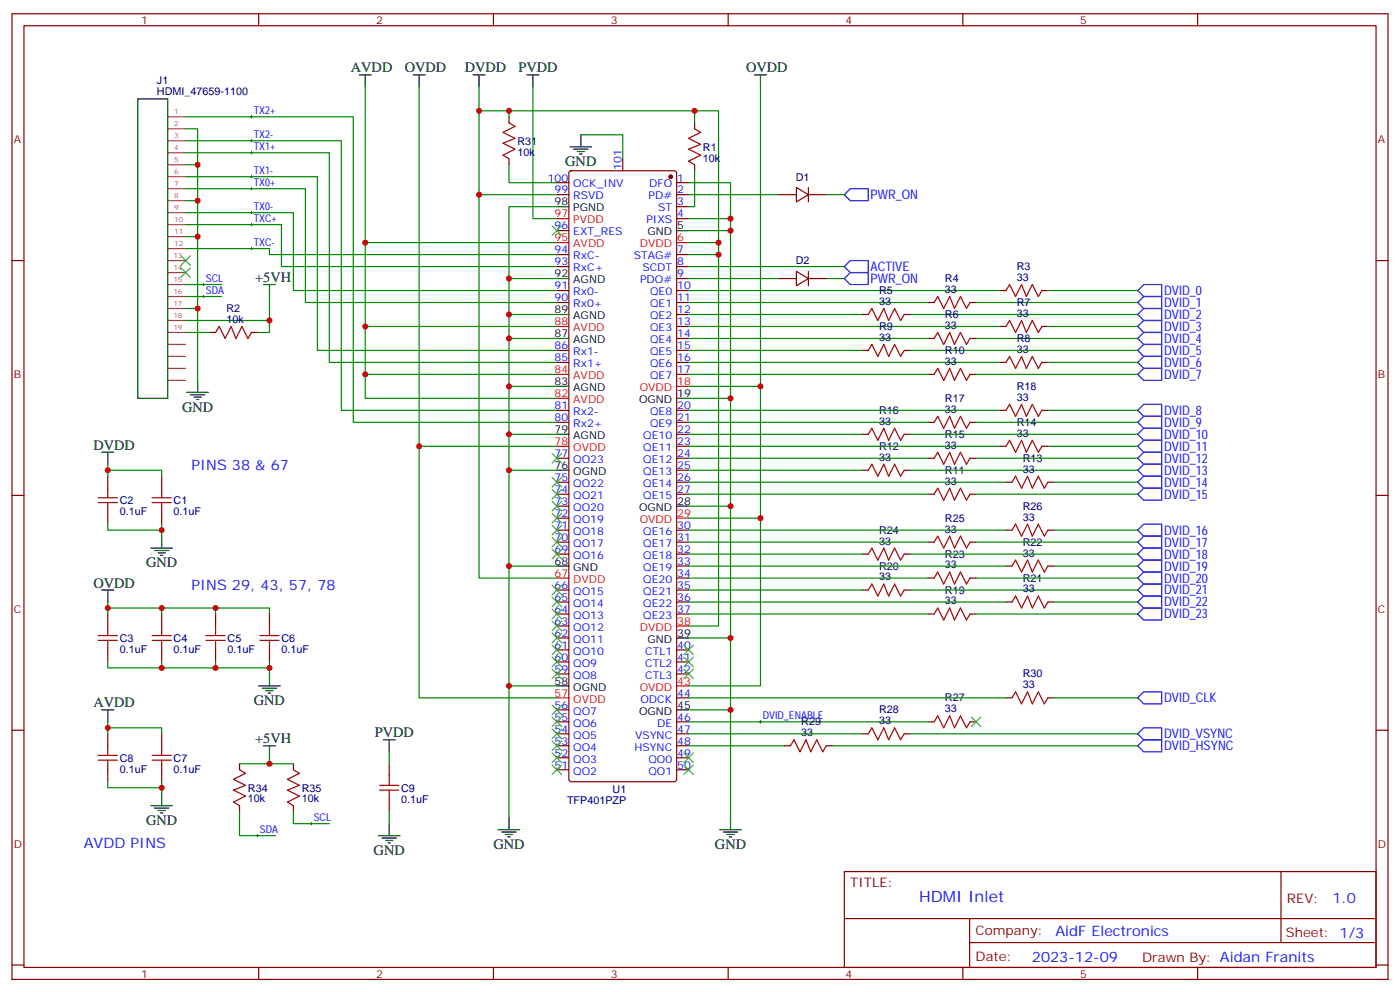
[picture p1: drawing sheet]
<svg xmlns="http://www.w3.org/2000/svg" width="412mm" height="292mm" viewBox="0 0 412 292" stroke-linecap="round" stroke-linejoin="round" font-family="sans-serif">
<g fill="none" stroke="#870000" stroke-width=".35">
<path d="M3.5 4.1h405.4v284.3h-405.4zM7.1 7.6h398.2v277.3h-398.2zM76.2 4.1v3.5M145.3 4.1v3.5M214.5 4.1v3.5M283.6 4.1v3.5M352.8 4.1v3.5M149.9 34.4v1.8M204.6 36.2v1.7M149.9 46.7v1.8M164 53.8h3.6M164 57.3h3.6"/>
<path d="M167.8 50.5l.5-.2h30.3l.5 .2 .2 .5v178.5l-.2 .5-.5 .2h-30.3l-.5-.2-.2-.5v-178.5zM183.4 46.7v3.6M199.3 53.8h3.5M199.3 57.3h3.5M204.6 48.5v1.8M229.3 57.3h5.3M234.6 55.2l3.5 2.1-3.5 2.1zM238.1 57.3h5.3M238.1 55.2v4.2M3.5 76.7h3.6M164 75h3.6M164 78.5h3.6"/>
<path d="M164 67.9h3.6M199.3 60.9h3.5M199.3 64.4h3.5M199.3 75h3.5M199.3 78.5h3.5M234.6 79.9l3.5 2.1-3.5 2.1zM238.1 79.9v4.2M405.3 76.7h3.6M61.7 97.9h1.8M74.1 97.9h1.7M164 85.5h3.6M164 89.1h3.6"/>
<path d="M199.3 82h3.5M199.3 85.5h3.5M199.3 89.1h3.5M199.3 92.6h3.5M199.3 96.1h3.5M199.3 99.7h3.5M229.3 82h5.3M238.1 82h5.3M254 92.6h1.8M266.3 92.6h1.8M273.4 89.1h1.8M273.4 99.7h1.8"/>
<path d="M285.8 89.1h1.7M285.8 99.7h1.7M294.6 85.5h1.7M294.6 96.1h1.7M306.9 85.5h1.8M306.9 96.1h1.8M164 103.2h3.6M164 106.7h3.6M199.3 103.2h3.5M199.3 106.7h3.5M199.3 110.2h3.5M254 103.2h1.8"/>
<path d="M266.3 103.2h1.8M273.4 110.2h1.8M285.8 110.2h1.7M294.6 106.7h1.7M306.9 106.7h1.8M164 120.8h3.6M164 124.4h3.6M164 134.9h3.6M199.3 120.8h3.5M199.3 124.4h3.5M199.3 127.9h3.5M199.3 131.4h3.5"/>
<path d="M199.3 134.9h3.5M199.3 138.5h3.5M254 127.9h1.8M254 138.5h1.8M266.3 127.9h1.8M266.3 138.5h1.8M273.4 124.4h1.8M273.4 134.9h1.8M285.8 124.4h1.7M285.8 134.9h1.7M294.6 120.8h1.7M294.6 131.4h1.7"/>
<path d="M306.9 120.8h1.8M306.9 131.4h1.8M3.5 145.9h3.6M31.7 140.2v3.6M31.7 150.8v3.5M47.6 140.2v3.6M47.6 150.8v3.5M164 142h3.6M164 145.5h3.6M164 156.1h3.6M164 159.6h3.6M164 152.6h3.6"/>
<path d="M164 149h3.6M199.3 142h3.5M199.3 145.5h3.5M199.3 156.1h3.5M199.3 159.6h3.5M273.4 145.5h1.8M273.4 159.6h1.8M285.8 145.5h1.7M285.8 159.6h1.7M296.3 142h1.8M296.3 156.1h1.8M308.7 142h1.7"/>
<path d="M308.7 156.1h1.7M405.3 145.9h3.6M164 163.2h3.6M164 173.7h3.6M164 177.3h3.6M199.3 163.2h3.5M199.3 166.7h3.5M199.3 170.2h3.5M199.3 173.7h3.5M199.3 177.3h3.5M254 163.2h1.8M254 173.7h1.8"/>
<path d="M266.3 163.2h1.8M266.3 173.7h1.8M273.4 170.2h1.8M285.8 170.2h1.7M296.3 166.7h1.8M296.3 177.3h1.8M308.7 166.7h1.7M308.7 177.3h1.7M31.7 180.8v3.5M31.7 191.4v3.5M47.6 180.8v3.5M47.6 191.4v3.5"/>
<path d="M63.5 180.8v3.5M63.5 191.4v3.5M79.4 180.8v3.5M79.4 191.4v3.5M164 180.8h3.6M164 191.4h3.6M164 194.9h3.6M164 198.4h3.6M164 187.9h3.6M164 184.3h3.6M199.3 180.8h3.5M199.3 191.4h3.5"/>
<path d="M199.3 194.9h3.5M199.3 198.4h3.5M273.4 180.8h1.8M285.8 180.8h1.7M3.5 215h3.6M31.7 216.1v3.5M47.6 216.1v3.5M164 212.5h3.6M164 216.1h3.6M164 219.6h3.6M164 209h3.6M199.3 205.5h3.5"/>
<path d="M199.3 212.5h3.5M199.3 216.1h3.5M199.3 219.6h3.5M231.1 219.6h1.7M243.4 219.6h1.8M254 216.1h1.8M266.3 216.1h1.8M273.4 212.5h1.8M285.8 212.5h1.7M296.3 205.5h1.8M308.7 205.5h1.7M405.3 215h3.6"/>
<path d="M31.7 226.7v3.5M47.6 226.7v3.5M70.6 224.9v1.8M70.6 237.2v1.8M86.4 224.9v1.8M86.4 237.2v1.8M114.7 224.9v3.5M114.7 235.5v3.5M164 223.1h3.6M164 226.7h3.6M199.3 223.1h3.5M199.3 226.7h3.5"/>
<path d="M248.7 256.6h156.6v28.3h-156.6zM377.3 256.7v20.8M248.7 270.5h156.5M285.6 277.5h119.6M285.6 270.5v14.1M3.5 284.2h3.6M76.2 284.9v3.5M145.3 284.9v3.5M214.5 284.9v3.5M283.6 284.9v3.5M352.8 284.9v3.5M405.3 284.2h3.6"/>
</g>
<circle cx="197.6" cy="52" r=".53" fill="#870000" stroke="#870000" stroke-width=".35"/>
<g fill="none" stroke="#000" stroke-width=".35">
<path d="M40.6 29.1h8.8v88.2h-8.8zM105.8 22h3.6M107.6 22v3.6M121.7 22h3.5M123.5 22v3.6M139.3 22h3.6M141.1 22v3.6M155.2 22h3.5M157 22v3.6M171.1 39.7v3.5M222.2 22h3.6M224 22v3.6"/>
<path d="M167.9 43.2h6.4M169 43.9h4.2M170 44.6h2.2M170.7 45.3h.7M164 60.9h3.6M199.3 67.9h3.5M77.6 83.8h3.5M79.4 83.8v3.5M164 99.7h3.6M164 92.6h3.6M164 82h3.6M55 115.5h6.4"/>
<path d="M56.1 116.2h4.2M57.1 116.9h2.2M57.9 117.7h.7M58.2 112v3.5M164 113.8h3.6M199.3 117.3h3.5M30 133.2h3.5M31.7 133.2v3.5M164 138.5h3.6M164 127.9h3.6M47.6 157.9v3.5M199.3 149h3.5"/>
<path d="M30 173.7h3.5M31.7 173.7v3.6M44.4 161.4h6.4M45.5 162.1h4.2M46.6 162.8h2.1M47.3 163.5h.7M164 166.7h3.6M79.4 198.4v3.6M199.3 187.9h3.5M30 209h3.5M31.7 209v3.5M76.2 202h6.3"/>
<path d="M77.3 202.7h4.2M77.6 219.6h3.5M78.3 203.4h2.1M79 204.1h.7M79.4 219.6v3.5M112.9 217.8h3.5M114.7 217.8v3.6M164 202h3.6M199.3 209h3.5M44.4 237.2h6.4M45.5 237.9h4.2M46.6 238.7h2.1"/>
<path d="M47.3 239.4h.7M47.6 233.7v3.5M111.5 246.1h6.3M112.5 246.8h4.3M113.6 247.5h2.1M114.3 248.2h.7M114.7 242.5v3.6M146.8 244.3h6.3M147.8 245h4.2M148.9 245.7h2.1M149.6 246.4h.7M149.9 240.8v3.5"/>
<path d="M212 244.3h6.4M213.1 245h4.2M214.1 245.7h2.2M214.8 246.4h.7M215.2 240.8v3.5"/>
</g>
<g fill="none" stroke="#f00" stroke-width=".35">
<path d="M164 71.4h3.6M164 64.4h3.6M199.3 71.4h3.5M164 96.1h3.6M164 117.3h3.6M164 110.2h3.6M199.3 113.8h3.5M164 131.4h3.6M199.3 152.6h3.5M164 170.2h3.6M199.3 184.3h3.5M164 205.5h3.6"/>
<path d="M199.3 202h3.5"/>
</g>
<g fill="none" stroke="#008700" stroke-width=".35">
<path d="M54.7 34.4h49.4v90h59.9M54.7 37.9h3.5v74.1M107.6 25.6v45.8h56.4M123.5 25.6v179.9h40.5M141.1 25.6v144.6h22.9M141.1 32.6h70.6v38.8h-8.9M149.9 32.6v1.8M157 25.6v38.8h7M171.1 39.7h12.3v7M204.6 32.6v3.6M224 25.6v88.2h-21.2M54.7 41.5h45.8v79.3h63.5"/>
<path d="M54.7 45h42.3v61.7h67M54.7 52h38.8v51.2h70.5M54.7 55.6h35.3v33.5h74M54.7 59.1h3.5M54.7 48.5h3.5M141.1 57.3h22.9M149.9 48.5v5.3h14.1M202.8 53.8h12.4v10.6M202.8 57.3h26.5M204.6 50.3v10.6h-1.8M243.4 57.3h5.3M54.7 62.6h31.7v22.9h77.6"/>
<path d="M54.7 66.1h28.2v12.4h81.1M54.7 73.2h24.7v1.8h84.6M54.7 69.7h3.5M107.6 71.4v24.7h56.4M164 60.9h-14.1v21.1M202.8 67.9h12.4v49.4M202.8 64.4h12.4v3.5M202.8 75h8.9M202.8 78.5h45.9M211.7 71.4v112.9h-8.9M54.7 90.8h3.5M54.7 97.9h7"/>
<path d="M54.7 83.8h10.6M54.7 87.3h10.6M79.4 87.3v7.1h-24.7M79.4 94.4v3.5h-3.6M107.6 96.1v14.1h56.4M164 99.7h-14.1v28.2M164 92.6h-14.1v7.1M164 82h-14.1v10.6M202.8 82h26.5M202.8 85.5h91.8M202.8 89.1h70.6M202.8 92.6h51.2"/>
<path d="M202.8 99.7h70.6M202.8 96.1h91.8M243.4 82h5.3M268.1 92.6h67M287.5 89.1h47.6M287.5 99.7h47.6M308.7 85.5h26.4M308.7 96.1h26.4M107.6 110.2v7.1h56.4M149.9 113.8h14.1M202.8 117.3h12.4v31.7M202.8 106.7h91.8"/>
<path d="M202.8 103.2h51.2M202.8 110.2h70.6M224 113.8v38.8h-21.2M268.1 103.2h67M287.5 110.2h47.6M308.7 106.7h26.4M31.7 138.5h15.9v1.7M31.7 136.7v3.5M123.5 131.4h40.5M149.9 138.5h14.1M164 127.9h-14.1v38.8M202.8 131.4h91.8"/>
<path d="M202.8 138.5h51.2M202.8 134.9h70.6M202.8 127.9h51.2M202.8 124.4h70.6M202.8 120.8h91.8M268.1 138.5h67M268.1 127.9h67M287.5 134.9h47.6M287.5 124.4h47.6M308.7 131.4h26.4M308.7 120.8h26.4M31.7 154.3v1.8h15.9"/>
<path d="M47.6 154.3v3.6M202.8 149h12.4v38.9M202.8 145.5h70.6M202.8 142h93.5M202.8 159.6h70.6M202.8 156.1h93.5M224 152.6v49.4h-21.2M287.5 145.5h47.6M287.5 159.6h47.6M310.4 142h24.7M310.4 156.1h24.7M31.7 179h47.7v1.8"/>
<path d="M31.7 177.3v3.5M47.6 179v1.8M63.5 179v1.8M164 166.7h-14.1v35.3M202.8 173.7h51.2M202.8 177.3h93.5M202.8 166.7h93.5M202.8 170.2h70.6M202.8 163.2h51.2M268.1 173.7h67M268.1 163.2h67M287.5 170.2h47.6"/>
<path d="M310.4 177.3h24.7M310.4 166.7h24.7M31.7 194.9v1.8h47.7M47.6 194.9v1.8M63.5 194.9v1.8M79.4 194.9v3.5M202.8 187.9h12.4v21.1M202.8 180.8h70.6M287.5 180.8h47.6M31.7 214.3h15.9v1.8M31.7 212.5v3.6M164 202h-14.1v38.8"/>
<path d="M202.8 209h12.4v31.8M202.8 212.5h70.6M202.8 216.1h51.2M202.8 219.6h28.3M202.8 205.5h93.5M245.2 219.6h89.9M268.1 216.1h67M310.4 205.5h24.7M31.7 230.2v1.8h15.9M47.6 230.2v3.5M70.6 239v7.1h10.5M79.4 223.1v1.8h-8.8"/>
<path d="M79.4 224.9h7M86.4 239v3.5h10.6M114.7 221.4v3.5M114.7 239v3.5"/>
</g>
<g fill="none" stroke="#00f" stroke-width=".35">
<path d="M248.7 57.3l1.8-1.7h5.3v3.5h-5.3zM248.7 78.5l1.8-1.8h5.3v3.6h-5.3zM248.7 82l1.8-1.7h5.3v3.5h-5.3zM335.1 85.5l1.8-1.7h5.3v3.5h-5.3zM335.1 89.1l1.8-1.8h5.3v3.5h-5.3zM335.1 92.6l1.8-1.8h5.3v3.6h-5.3zM335.1 96.1l1.8-1.7h5.3v3.5h-5.3zM335.1 99.7l1.8-1.8h5.3v3.5h-5.3zM335.1 103.2l1.8-1.8h5.3v3.6h-5.3zM335.1 106.7l1.8-1.7h5.3v3.5h-5.3zM335.1 110.2l1.8-1.7h5.3v3.5h-5.3zM335.1 138.5l1.8-1.8h5.3v3.5h-5.3z"/>
<path d="M335.1 134.9l1.8-1.7h5.3v3.5h-5.3zM335.1 131.4l1.8-1.8h5.3v3.6h-5.3zM335.1 127.9l1.8-1.8h5.3v3.5h-5.3zM335.1 124.4l1.8-1.8h5.3v3.5h-5.3zM335.1 120.8l1.8-1.7h5.3v3.5h-5.3zM335.1 145.5l1.8-1.7h5.3v3.5h-5.3zM335.1 142l1.8-1.8h5.3v3.6h-5.3zM335.1 156.1l1.8-1.8h5.3v3.6h-5.3zM335.1 159.6l1.8-1.7h5.3v3.5h-5.3zM335.1 163.2l1.8-1.8h5.3v3.5h-5.3zM335.1 166.7l1.8-1.8h5.3v3.6h-5.3zM335.1 170.2l1.8-1.7h5.3v3.5h-5.3z"/>
<path d="M335.1 173.7l1.8-1.7h5.3v3.5h-5.3zM335.1 177.3l1.8-1.8h5.3v3.5h-5.3zM335.1 180.8l1.8-1.8h5.3v3.6h-5.3zM335.1 205.5l1.8-1.8h5.3v3.6h-5.3zM335.1 216.1l1.8-1.8h5.3v3.5h-5.3zM335.1 219.6l1.8-1.8h5.3v3.6h-5.3z"/>
</g>
<g fill="none" stroke="#a10000" stroke-width=".35">
<path d="M149.9 36.2l1.8 1-3.5 1.8 3.5 1.7-3.5 1.5 3.5 1.7-3.5 1.8 1.7 1M204.6 37.9l1.8 1.1-3.6 1.7 3.6 1.8-3.6 1.4 3.6 1.8-3.6 1.7 1.8 1.1M63.5 97.9l1.1-1.8 1.7 3.6 1.8-3.6 1.4 3.6 1.8-3.6 1.7 3.6 1.1-1.8M255.8 92.6l1-1.8 1.8 3.6 1.7-3.6 1.5 3.6 1.7-3.6 1.8 3.6 1-1.8M275.2 89.1l1-1.8 1.8 3.5 1.8-3.5 1.4 3.5 1.7-3.5 1.8 3.5 1.1-1.7M275.2 99.7l1-1.8 1.8 3.5 1.8-3.5 1.4 3.5 1.7-3.5 1.8 3.5 1.1-1.7M296.3 85.5l1.1-1.7 1.8 3.5 1.7-3.5 1.4 3.5 1.8-3.5 1.8 3.5 1-1.8M296.3 96.1l1.1-1.7 1.8 3.5 1.7-3.5 1.4 3.5 1.8-3.5 1.8 3.5 1-1.8M255.8 103.2l1-1.8 1.8 3.6 1.7-3.6 1.5 3.6 1.7-3.6 1.8 3.6 1-1.8M275.2 110.2l1-1.7 1.8 3.5 1.8-3.5 1.4 3.5 1.7-3.5 1.8 3.5 1.1-1.8M296.3 106.7l1.1-1.7 1.8 3.5 1.7-3.5 1.4 3.5 1.8-3.5 1.8 3.5 1-1.8M255.8 127.9l1-1.8 1.8 3.5 1.7-3.5 1.5 3.5 1.7-3.5 1.8 3.5 1-1.7"/>
<path d="M255.8 138.5l1-1.8 1.8 3.5 1.7-3.5 1.5 3.5 1.7-3.5 1.8 3.5 1-1.7M275.2 134.9l1-1.7 1.8 3.5 1.8-3.5 1.4 3.5 1.7-3.5 1.8 3.5 1.1-1.8M275.2 124.4l1-1.8 1.8 3.5 1.8-3.5 1.4 3.5 1.7-3.5 1.8 3.5 1.1-1.7M296.3 131.4l1.1-1.8 1.8 3.6 1.7-3.6 1.4 3.6 1.8-3.6 1.8 3.6 1-1.8M296.3 120.8l1.1-1.7 1.8 3.5 1.7-3.5 1.4 3.5 1.8-3.5 1.8 3.5 1-1.8M28.9 148h5.7M28.9 146.6h5.7M31.7 143.8v2.8M31.7 148v2.8M44.8 148h5.6M44.8 146.6h5.6M47.6 143.8v2.8"/>
<path d="M47.6 148v2.8M275.2 159.6l1-1.7 1.8 3.5 1.8-3.5 1.4 3.5 1.7-3.5 1.8 3.5 1.1-1.8M275.2 145.5l1-1.7 1.8 3.5 1.8-3.5 1.4 3.5 1.7-3.5 1.8 3.5 1.1-1.8M298.1 156.1l1.1-1.8 1.7 3.6 1.8-3.6 1.4 3.6 1.8-3.6 1.7 3.6 1.1-1.8M298.1 142l1.1-1.8 1.7 3.6 1.8-3.6 1.4 3.6 1.8-3.6 1.7 3.6 1.1-1.8M255.8 173.7l1-1.7 1.8 3.5 1.7-3.5 1.5 3.5 1.7-3.5 1.8 3.5 1-1.8M255.8 163.2l1-1.8 1.8 3.5 1.7-3.5 1.5 3.5 1.7-3.5 1.8 3.5 1-1.7M275.2 170.2l1-1.7 1.8 3.5 1.8-3.5 1.4 3.5 1.7-3.5 1.8 3.5 1.1-1.8M298.1 177.3l1.1-1.8 1.7 3.5 1.8-3.5 1.4 3.5 1.8-3.5 1.7 3.5 1.1-1.7M298.1 166.7l1.1-1.8 1.7 3.6 1.8-3.6 1.4 3.6 1.8-3.6 1.7 3.6 1.1-1.8M28.9 188.6h5.7M28.9 187.1h5.7"/>
<path d="M31.7 184.3v2.8M31.7 188.6v2.8M44.8 188.6h5.6M44.8 187.1h5.6M47.6 184.3v2.8M47.6 188.6v2.8M60.7 188.6h5.6M60.7 187.1h5.6M63.5 184.3v2.8M63.5 188.6v2.8M76.6 188.6h5.6M76.6 187.1h5.6"/>
<path d="M79.4 184.3v2.8M79.4 188.6v2.8M275.2 180.8l1-1.8 1.8 3.6 1.8-3.6 1.4 3.6 1.7-3.6 1.8 3.6 1.1-1.8M31.7 219.6v2.8M47.6 219.6v2.8M232.8 219.6l1.1-1.8 1.8 3.6 1.7-3.6 1.4 3.6 1.8-3.6 1.8 3.6 1-1.8M255.8 216.1l1-1.8 1.8 3.5 1.7-3.5 1.5 3.5 1.7-3.5 1.8 3.5 1-1.7M275.2 212.5l1-1.7 1.8 3.5 1.8-3.5 1.4 3.5 1.7-3.5 1.8 3.5 1.1-1.8M298.1 205.5l1.1-1.8 1.7 3.6 1.8-3.6 1.4 3.6 1.8-3.6 1.7 3.6 1.1-1.8M28.9 223.8h5.7M28.9 222.4h5.7M31.7 223.8v2.9"/>
<path d="M44.8 223.8h5.6M44.8 222.4h5.6M47.6 223.8v2.9M70.6 226.7l1.7 1-3.5 1.8 3.5 1.7-3.5 1.5 3.5 1.7-3.5 1.8 1.8 1M86.4 226.7l1.8 1-3.5 1.8 3.5 1.7-3.5 1.5 3.5 1.7-3.5 1.8 1.7 1M111.8 232.7h5.7M111.8 231.2h5.7M114.7 228.4v2.8M114.7 232.7v2.8"/>
</g>
<g fill="none" stroke="#3c3" stroke-width=".35">
<path d="M53.3 75.3l2.8 2.8M53.3 78.8l2.8 2.9M56.1 75.3l-2.8 2.8M56.1 78.8l-2.8 2.9M162.6 66.5l2.9 2.8M165.5 66.5l-2.9 2.8M162.6 133.5l2.9 2.8M165.5 133.5l-2.9 2.8M162.6 140.6l2.9 2.8M162.6 144.1l2.9 2.8M162.6 147.6l2.9 2.9M162.6 151.2l2.9 2.8"/>
<path d="M162.6 154.7l2.9 2.8M162.6 158.2l2.9 2.8M165.5 140.6l-2.9 2.8M165.5 144.1l-2.9 2.8M165.5 147.6l-2.9 2.9M165.5 151.2l-2.9 2.8M165.5 154.7l-2.9 2.8M165.5 158.2l-2.9 2.8M162.6 179.4l2.9 2.8M162.6 175.9l2.9 2.8M162.6 172.3l2.9 2.9M162.6 161.7l2.9 2.9"/>
<path d="M165.5 179.4l-2.9 2.8M165.5 175.9l-2.9 2.8M165.5 172.3l-2.9 2.9M165.5 161.7l-2.9 2.9M162.6 197l2.9 2.8M162.6 193.5l2.9 2.8M162.6 190l2.9 2.8M162.6 186.4l2.9 2.9M162.6 182.9l2.9 2.8M165.5 197l-2.9 2.8M165.5 193.5l-2.9 2.8M165.5 190l-2.9 2.8"/>
<path d="M165.5 186.4l-2.9 2.9M165.5 182.9l-2.9 2.8M201.4 190l2.9 2.8M201.4 193.5l2.9 2.8M201.4 197l2.9 2.8M204.3 190l-2.9 2.8M204.3 193.5l-2.9 2.8M204.3 197l-2.9 2.8M162.6 218.2l2.9 2.8M162.6 214.7l2.9 2.8M162.6 211.1l2.9 2.9M162.6 207.6l2.9 2.8"/>
<path d="M165.5 218.2l-2.9 2.8M165.5 214.7l-2.9 2.8M165.5 211.1l-2.9 2.9M165.5 207.6l-2.9 2.8M286.1 211.1l2.8 2.9M288.9 211.1l-2.8 2.9M162.6 225.2l2.9 2.9M162.6 221.7l2.9 2.8M165.5 225.2l-2.9 2.9M165.5 221.7l-2.9 2.8M201.4 221.7l2.9 2.8M201.4 225.2l2.9 2.9"/>
<path d="M204.3 221.7l-2.9 2.8M204.3 225.2l-2.9 2.9"/>
</g>
<g fill="none" stroke="#a64a4a" stroke-width=".35">
<path d="M49.4 34.4h5.3M49.4 37.9h5.3M49.4 41.5h5.3M49.4 45h5.3M49.4 48.5h5.3M49.4 52h5.3M49.4 55.6h5.3M49.4 59.1h5.3M49.4 62.6h5.3M49.4 66.1h5.3M49.4 69.7h5.3M49.4 73.2h5.3"/>
<path d="M49.4 76.7h5.3M49.4 80.3h5.3M49.4 83.8h5.3M49.4 87.3h5.3M49.4 90.8h5.3M49.4 94.4h5.3M49.4 97.9h5.3M49.4 101.4h5.3M49.4 105h5.3M49.4 108.5h5.3M49.4 112h5.3"/>
</g>
<g fill="none" stroke="#000" stroke-width=".29">
<path d="M73.7 34.4h.7M74.1 34v.7M73.7 41.5h.7M73.7 45h.7M73.7 52h.7M73.7 55.6h.7M74.1 41.1v.7M74.1 44.6v.7M74.1 51.7v.7M74.1 55.2v.7M73.7 62.6h.7M73.7 66.1h.7"/>
<path d="M73.7 73.2h.7M74.1 62.3v.7M74.1 65.8v.7M74.1 72.8v.8M59.6 83.8h.7M59.6 87.3h.7M60 83.4v.7M60 87v.7M223.7 212.5h.7M224 212.2v.7M75.5 246.1h.7M75.8 245.7v.7"/>
<path d="M91.4 242.5h.7M91.7 242.2v.7"/>
</g>
<g fill="#c00">
<circle cx="149.9" cy="202" r=".88"/>
<circle cx="149.9" cy="166.7" r=".88"/>
<circle cx="149.9" cy="127.9" r=".88"/>
<circle cx="149.9" cy="99.7" r=".88"/>
<circle cx="149.9" cy="92.6" r=".88"/>
<circle cx="149.9" cy="82" r=".88"/>
<circle cx="215.2" cy="209" r=".88"/>
<circle cx="215.2" cy="187.9" r=".88"/>
<circle cx="215.2" cy="149" r=".88"/>
<circle cx="215.2" cy="117.3" r=".88"/>
<circle cx="141.1" cy="32.6" r=".88"/>
<circle cx="211.7" cy="71.4" r=".88"/>
<circle cx="123.5" cy="131.4" r=".88"/>
<circle cx="224" cy="113.8" r=".88"/>
<circle cx="224" cy="152.6" r=".88"/>
<circle cx="107.6" cy="71.4" r=".88"/>
<circle cx="107.6" cy="96.1" r=".88"/>
<circle cx="107.6" cy="110.2" r=".88"/>
<circle cx="211.7" cy="75" r=".88"/>
<circle cx="215.2" cy="67.9" r=".88"/>
<circle cx="215.2" cy="64.4" r=".88"/>
<circle cx="204.6" cy="32.6" r=".88"/>
<circle cx="149.9" cy="138.5" r=".88"/>
<circle cx="141.1" cy="57.3" r=".88"/>
<circle cx="79.4" cy="196.7" r=".88"/>
<circle cx="63.5" cy="196.7" r=".88"/>
<circle cx="47.6" cy="196.7" r=".88"/>
<circle cx="31.8" cy="179" r=".88"/>
<circle cx="47.6" cy="179" r=".88"/>
<circle cx="63.5" cy="179" r=".88"/>
<circle cx="31.8" cy="138.5" r=".88"/>
<circle cx="47.6" cy="156.1" r=".88"/>
<circle cx="47.6" cy="232" r=".88"/>
<circle cx="31.8" cy="214.3" r=".88"/>
<circle cx="58.2" cy="59.1" r=".88"/>
<circle cx="58.2" cy="69.7" r=".88"/>
<circle cx="58.2" cy="48.5" r=".88"/>
<circle cx="58.2" cy="90.8" r=".88"/>
<circle cx="79.4" cy="94.4" r=".88"/>
<circle cx="149.9" cy="32.6" r=".88"/>
<circle cx="149.9" cy="113.8" r=".88"/>
<circle cx="79.4" cy="224.9" r=".88"/>
</g>
<text font-size="4.6" fill="#00f" x="270.8" y="265.7">HDMI Inlet</text>
<g font-size="4.2">
<text x="103.4" y="21.3">AVDD</text>
<text x="119.2" y="21.3">OVDD</text>
<text x="136.9" y="21.3">DVDD</text>
<text x="152.8" y="21.3">PVDD</text>
<text x="219.8" y="21.3">OVDD</text>
<text x="166.5" y="48.9">GND</text>
<text x="75.1" y="83.1">+5VH</text>
<text x="53.6" y="121.2">GND</text>
<text x="27.5" y="132.5">DVDD</text>
<text x="43" y="167">GND</text>
<text x="27.5" y="173">OVDD</text>
<text x="27.5" y="208.3">AVDD</text>
<text x="74.8" y="207.6">GND</text>
<text x="75.1" y="218.9">+5VH</text>
<text x="110.4" y="217.1">PVDD</text>
<text x="43" y="242.9">GND</text>
<text x="110.1" y="251.7">GND</text>
<text x="145.3" y="249.9">GND</text>
<text x="210.6" y="249.9">GND</text>
</g>
<g font-size="4.2" fill="#00f">
<text x="56.4" y="138.5">PINS 38 &amp; 67</text>
<text x="56.4" y="173.7">PINS 29, 43, 57, 78</text>
<text x="24.7" y="249.6">AVDD PINS</text>
<text x="392.5" y="265.9">1.0</text>
<text x="310.9" y="275.5">AidF Electronics</text>
<text x="304" y="283.3">2023-12-09</text>
</g>
<g font-size="3.9" fill="#00f">
<text x="256.5" y="58.6">PW</text>
<text x="261.6" y="58.6">R_ON</text>
<text x="256.5" y="83.3">PW</text>
<text x="256.5" y="79.9">ACTIVE</text>
<text x="261.6" y="83.3">R_ON</text>
<text x="342.9" y="86.8">DVID_0</text>
<text x="342.9" y="90.4">DVID_1</text>
<text x="342.9" y="93.9">DVID_2</text>
<text x="342.9" y="97.4">DVID_3</text>
<text x="342.9" y="100.9">DVID_4</text>
<text x="342.9" y="104.5">DVID_5</text>
<text x="342.9" y="108">DVID_6</text>
<text x="342.9" y="111.5">DVID_7</text>
<text x="342.9" y="125.6">DVID_9</text>
<text x="342.9" y="122.1">DVID_8</text>
<text x="342.9" y="129.2">DVID_10</text>
<text x="342.9" y="136.2">DVID_12</text>
<text x="342.9" y="132.7">DVID_11</text>
<text x="342.9" y="143.3">DVID_14</text>
<text x="342.9" y="139.7">DVID_13</text>
<text x="342.9" y="146.8">DVID_15</text>
<text x="342.9" y="157.4">DVID_16</text>
<text x="342.9" y="161">DVID_17</text>
<text x="342.9" y="164.5">DVID_18</text>
<text x="342.9" y="168">DVID_19</text>
<text x="342.9" y="171.5">DVID_20</text>
<text x="342.9" y="175">DVID_21</text>
<text x="342.9" y="178.6">DVID_22</text>
<text x="342.9" y="182.1">DVID_23</text>
<text x="342.9" y="206.8">DVID_CLK</text>
<text x="342.9" y="217.4">DVID_VSYNC</text>
<text x="342.9" y="220.9">DVID_HSYNC</text>
</g>
<g font-size="3.9" fill="#800">
<text x="250.5" y="261.2">TITLE:</text>
<text x="379.1" y="265.9">REV:</text>
<text x="287.4" y="275.4">Company:</text>
<text x="378.7" y="276">Sheet: 1/3</text>
<text x="287.4" y="283.1">Date:</text>
<text x="336.4" y="283.2">Draw</text>
<text x="346.6" y="283.2">n By: Aidan Franits</text>
</g>
<g font-size="3.2" fill="#800">
<text x="41.6" y="7.1">1</text>
<text x="110.8" y="7.1">2</text>
<text x="179.9" y="7.1">3</text>
<text x="249.1" y="7.1">4</text>
<text x="318.2" y="7.1">5</text>
<text x="4.1" y="42.2">A</text>
<text x="405.9" y="42.2">A</text>
<text x="4.1" y="111.3">B</text>
<text x="405.9" y="111.3">B</text>
<text x="4.1" y="180.4">C</text>
<text x="405.9" y="180.4">C</text>
<text x="4.1" y="249.6">D</text>
<text x="405.9" y="249.6">D</text>
<text x="41.6" y="287.9">1</text>
<text x="110.8" y="287.9">2</text>
<text x="179.9" y="287.9">3</text>
<text x="249.1" y="287.9">4</text>
<text x="318.2" y="287.9">5</text>
</g>
<g font-size="3.2" fill="#000080">
<text x="46.2" y="28">HDMI_47659-1100</text>
<text x="46.2" y="24.9">J1</text>
<text x="152.4" y="45.8">10k</text>
<text x="152.4" y="42.6">R31</text>
<text x="207.1" y="47.6">10k</text>
<text x="207.1" y="44.4">R1</text>
<text x="234.4" y="53.1">D1</text>
<text x="234.4" y="77.8">D2</text>
<text x="278.4" y="83.1">R4</text>
<text x="299.5" y="82.7">33</text>
<text x="299.5" y="79.5">R3</text>
<text x="258.9" y="89.8">33</text>
<text x="258.9" y="86.6">R5</text>
<text x="278.4" y="86.3">33</text>
<text x="66.7" y="95.1">10k</text>
<text x="66.7" y="91.9">R2</text>
<text x="278.4" y="93.6">R6</text>
<text x="299.5" y="93.3">33</text>
<text x="299.5" y="90.1">R7</text>
<text x="258.9" y="100.4">33</text>
<text x="258.9" y="97.2">R9</text>
<text x="278.4" y="96.8">33</text>
<text x="299.5" y="100.7">R8</text>
<text x="278.4" y="107.4">33</text>
<text x="278.4" y="104.2">R10</text>
<text x="299.5" y="103.9">33</text>
<text x="278.4" y="118.3">R17</text>
<text x="299.5" y="118">33</text>
<text x="299.5" y="114.8">R18</text>
<text x="258.9" y="125.1">33</text>
<text x="258.9" y="121.9">R16</text>
<text x="278.4" y="121.5">33</text>
<text x="299.5" y="125.4">R14</text>
<text x="278.4" y="128.9">R15</text>
<text x="299.5" y="128.6">33</text>
<text x="258.9" y="135.6">33</text>
<text x="258.9" y="132.5">R12</text>
<text x="278.4" y="132.1">33</text>
<text x="301.3" y="136">R13</text>
<text x="278.4" y="142.7">33</text>
<text x="278.4" y="139.5">R11</text>
<text x="301.3" y="139.2">33</text>
<text x="35.3" y="148.4">C2</text>
<text x="51.2" y="148.4">C1</text>
<text x="35.3" y="151.6">0.1uF</text>
<text x="51.2" y="151.6">0.1uF</text>
<text x="278.4" y="153.6">R25</text>
<text x="301.3" y="153.3">33</text>
<text x="301.3" y="150.1">R26</text>
<text x="258.9" y="160.3">33</text>
<text x="258.9" y="157.1">R24</text>
<text x="278.4" y="156.8">33</text>
<text x="301.3" y="160.7">R22</text>
<text x="258.9" y="167.7">R20</text>
<text x="278.4" y="167.4">33</text>
<text x="278.4" y="164.2">R23</text>
<text x="301.3" y="163.9">33</text>
<text x="258.9" y="170.9">33</text>
<text x="301.3" y="171.3">R21</text>
<text x="278.4" y="178">33</text>
<text x="278.4" y="174.8">R19</text>
<text x="301.3" y="174.4">33</text>
<text x="35.3" y="189">C3</text>
<text x="51.2" y="189">C4</text>
<text x="67" y="189">C5</text>
<text x="82.9" y="189">C6</text>
<text x="35.3" y="192.2">0.1uF</text>
<text x="51.2" y="192.2">0.1uF</text>
<text x="67" y="192.2">0.1uF</text>
<text x="82.9" y="192.2">0.1uF</text>
<text x="301.3" y="202.7">33</text>
<text x="301.3" y="199.5">R30</text>
<text x="278.4" y="209.7">33</text>
<text x="278.4" y="206.5">R27</text>
<text x="236" y="213.6">R29</text>
<text x="258.9" y="213.3">33</text>
<text x="258.9" y="210.1">R28</text>
<text x="236" y="216.8">33</text>
<text x="35.3" y="227.5">0.1uF</text>
<text x="35.3" y="224.3">C8</text>
<text x="51.2" y="227.5">0.1uF</text>
<text x="51.2" y="224.3">C7</text>
<text x="73" y="233.1">R34</text>
<text x="88.9" y="233.1">R35</text>
<text x="118.2" y="233.1">C9</text>
<text x="180.4" y="233.5">U1</text>
<text x="73" y="236.3">10k</text>
<text x="88.9" y="236.3">10k</text>
<text x="118.2" y="236.3">0.1uF</text>
<text x="167" y="236.8">TFP401PZP</text>
</g>
<g font-size="3.2" fill="#00f">
<text x="74.8" y="33.5">TX2+</text>
<text x="74.8" y="40.6">TX2-</text>
<text x="74.8" y="44.1">TX1+</text>
<text x="74.8" y="51.2">TX1-</text>
<text x="161.3" y="53.4">100</text>
<text x="183.1" y="50.1" transform="rotate(-90 183.1 50.1)">101</text>
<text x="199.5" y="53.4">1</text>
<text x="74.8" y="54.7">TX0</text>
<text x="79.6" y="54.7">+</text>
<text x="163.4" y="57">99</text>
<text x="168.9" y="58.7">RSVD</text>
<text x="168.9" y="55.2">OCK_INV</text>
<text x="191.1" y="58.7">PD#</text>
<text x="191.2" y="55.2">DFO</text>
<text x="199.5" y="57">2</text>
<text x="74.8" y="61.7">TX0</text>
<text x="74.8" y="65.3">TXC+</text>
<text x="79.6" y="61.7">-</text>
<text x="190.4" y="65.8">PIXS</text>
<text x="193.9" y="62.3">ST</text>
<text x="199.5" y="60.5">3</text>
<text x="199.5" y="64">4</text>
<text x="163.4" y="67.6">96</text>
<text x="168.9" y="69.3">EXT_RES</text>
<text x="74.8" y="72.3">TXC-</text>
<text x="163.4" y="74.6">94</text>
<text x="168.9" y="76.4">RxC-</text>
<text x="186.7" y="76.4">STAG#</text>
<text x="199.5" y="74.6">7</text>
<text x="60.7" y="82.9">SCL</text>
<text x="163.4" y="78.1">93</text>
<text x="168.9" y="79.9">RxC+</text>
<text x="188.6" y="83.4">PDO#</text>
<text x="189.2" y="79.9">SCDT</text>
<text x="199.5" y="78.1">8</text>
<text x="199.5" y="81.7">9</text>
<text x="60.7" y="86.4">SDA</text>
<text x="163.4" y="88.7">90</text>
<text x="163.4" y="85.2">91</text>
<text x="168.9" y="87">Rx0-</text>
<text x="191.5" y="87">QE0</text>
<text x="199.5" y="85.2">10</text>
<text x="199.5" y="88.7">11</text>
<text x="168.9" y="90.5">Rx0+</text>
<text x="191.5" y="90.5">QE1</text>
<text x="191.5" y="94">QE2</text>
<text x="199.5" y="92.3">12</text>
<text x="199.5" y="95.8">13</text>
<text x="191.5" y="97.5">QE3</text>
<text x="191.5" y="101.1">QE4</text>
<text x="199.5" y="99.3">14</text>
<text x="163.4" y="106.4">85</text>
<text x="163.4" y="102.8">86</text>
<text x="168.9" y="104.6">Rx1-</text>
<text x="191.5" y="104.6">QE5</text>
<text x="199.5" y="102.8">15</text>
<text x="199.5" y="106.4">16</text>
<text x="168.9" y="108.1">Rx1+</text>
<text x="191.5" y="108.1">QE6</text>
<text x="191.5" y="111.7">QE7</text>
<text x="199.5" y="109.9">17</text>
<text x="163.4" y="124">80</text>
<text x="163.4" y="120.5">81</text>
<text x="168.9" y="125.8">Rx2+</text>
<text x="168.9" y="122.2">Rx2-</text>
<text x="191.5" y="122.2">QE8</text>
<text x="191.5" y="125.8">QE9</text>
<text x="199.5" y="120.5">20</text>
<text x="199.5" y="124">21</text>
<text x="189.5" y="129.3">QE10</text>
<text x="199.5" y="127.5">22</text>
<text x="199.5" y="131.1">23</text>
<text x="163.4" y="134.6">77</text>
<text x="168.9" y="136.3">QO23</text>
<text x="189.5" y="132.8">QE11</text>
<text x="189.5" y="136.3">QE12</text>
<text x="199.5" y="134.6">24</text>
<text x="163.4" y="141.6">75</text>
<text x="168.9" y="143.4">QO22</text>
<text x="189.5" y="139.9">QE13</text>
<text x="189.5" y="143.4">QE14</text>
<text x="199.5" y="138.1">25</text>
<text x="199.5" y="141.6">26</text>
<text x="163.4" y="148.7">73</text>
<text x="163.4" y="145.2">74</text>
<text x="168.9" y="146.9">QO21</text>
<text x="189.5" y="146.9">QE15</text>
<text x="199.5" y="145.2">27</text>
<text x="163.4" y="155.8">71</text>
<text x="163.4" y="152.2">72</text>
<text x="168.9" y="154">QO19</text>
<text x="168.9" y="150.5">QO20</text>
<text x="199.5" y="155.8">30</text>
<text x="163.4" y="159.3">70</text>
<text x="168.9" y="161">QO17</text>
<text x="168.9" y="157.5">QO18</text>
<text x="189.5" y="157.5">QE16</text>
<text x="189.5" y="161">QE17</text>
<text x="199.5" y="159.3">31</text>
<text x="163.4" y="162.8">69</text>
<text x="168.9" y="164.6">QO16</text>
<text x="189.5" y="164.6">QE18</text>
<text x="199.5" y="162.8">32</text>
<text x="199.5" y="166.3">33</text>
<text x="163.4" y="173.4">66</text>
<text x="189.5" y="168.1">QE19</text>
<text x="189.5" y="171.6">QE20</text>
<text x="199.5" y="169.9">34</text>
<text x="199.5" y="173.4">35</text>
<text x="163.4" y="176.9">65</text>
<text x="168.9" y="178.7">QO14</text>
<text x="168.9" y="175.2">QO15</text>
<text x="189.5" y="175.2">QE21</text>
<text x="189.5" y="178.7">QE22</text>
<text x="199.5" y="176.9">36</text>
<text x="163.4" y="184">63</text>
<text x="163.4" y="180.4">64</text>
<text x="168.9" y="185.7">QO12</text>
<text x="168.9" y="182.2">QO13</text>
<text x="189.5" y="182.2">QE23</text>
<text x="199.5" y="180.4">37</text>
<text x="163.4" y="191">61</text>
<text x="163.4" y="187.5">62</text>
<text x="168.9" y="189.3">QO11</text>
<text x="199.5" y="191">40</text>
<text x="163.4" y="194.6">60</text>
<text x="168.9" y="196.3">QO9</text>
<text x="168.9" y="192.8">QO10</text>
<text x="190.1" y="192.8">CTL1</text>
<text x="190.1" y="196.3">CTL2</text>
<text x="199.5" y="194.6">41</text>
<text x="163.4" y="198.1">59</text>
<text x="168.9" y="199.8">QO8</text>
<text x="190.1" y="199.8">CTL3</text>
<text x="199.5" y="198.1">42</text>
<text x="163.4" y="208.7">56</text>
<text x="188.7" y="206.9">ODCK</text>
<text x="199.5" y="205.1">44</text>
<text x="163.4" y="215.7">54</text>
<text x="163.4" y="212.2">55</text>
<text x="168.9" y="214">QO6</text>
<text x="168.9" y="210.4">QO7</text>
<text x="193.6" y="214">DE</text>
<text x="199.5" y="212.2">46</text>
<text x="199.5" y="215.7">47</text>
<text x="224.7" y="211.7">DVID_ENABLE</text>
<text x="163.4" y="219.3">53</text>
<text x="168.9" y="221">QO4</text>
<text x="168.9" y="217.5">QO5</text>
<text x="186.9" y="221">HSYNC</text>
<text x="187.1" y="217.5">VSYNC</text>
<text x="199.5" y="219.3">48</text>
<text x="163.4" y="226.3">51</text>
<text x="163.4" y="222.8">52</text>
<text x="168.9" y="224.5">QO3</text>
<text x="191" y="224.5">QO0</text>
<text x="199.5" y="222.8">49</text>
<text x="199.5" y="226.3">50</text>
<text x="168.9" y="228.1">QO2</text>
<text x="191" y="228.1">QO1</text>
<text x="76.6" y="245.2">SDA</text>
<text x="92.4" y="241.7">SCL</text>
</g>
<g font-size="3.2" fill="#f00">
<text x="163.4" y="64">97</text>
<text x="168.9" y="65.8">PVDD</text>
<text x="163.4" y="71.1">95</text>
<text x="199.5" y="71.1">6</text>
<text x="168.9" y="72.8">AVDD</text>
<text x="188.5" y="72.8">DVDD</text>
<text x="163.4" y="95.8">88</text>
<text x="168.9" y="97.5">AVDD</text>
<text x="163.4" y="109.9">84</text>
<text x="168.9" y="111.7">AVDD</text>
<text x="199.5" y="113.4">18</text>
<text x="163.4" y="116.9">82</text>
<text x="168.9" y="118.7">AVDD</text>
<text x="188.5" y="115.2">OVDD</text>
<text x="163.4" y="131.1">78</text>
<text x="168.9" y="132.8">OVDD</text>
<text x="188.5" y="154">OVDD</text>
<text x="199.5" y="152.2">29</text>
<text x="163.4" y="169.9">67</text>
<text x="168.9" y="171.6">DVDD</text>
<text x="188.5" y="185.7">DVDD</text>
<text x="199.5" y="184">38</text>
<text x="188.5" y="203.4">OVDD</text>
<text x="199.5" y="201.6">43</text>
<text x="163.4" y="205.1">57</text>
<text x="168.9" y="206.9">OVDD</text>
</g>
<g font-size="3.2">
<text x="163.4" y="60.5">98</text>
<text x="168.9" y="62.3">PGND</text>
<text x="190.7" y="69.3">GND</text>
<text x="199.5" y="67.6">5</text>
<text x="163.4" y="81.7">92</text>
<text x="168.9" y="83.4">AGND</text>
<text x="163.4" y="92.3">89</text>
<text x="168.9" y="94">AGND</text>
<text x="163.4" y="99.3">87</text>
<text x="168.9" y="101.1">AGND</text>
<text x="163.4" y="113.4">83</text>
<text x="168.9" y="115.2">AGND</text>
<text x="188.2" y="118.7">OGND</text>
<text x="199.5" y="116.9">19</text>
<text x="163.4" y="127.5">79</text>
<text x="168.9" y="129.3">AGND</text>
<text x="163.4" y="138.1">76</text>
<text x="168.9" y="139.9">OGND</text>
<text x="199.5" y="148.7">28</text>
<text x="188.2" y="150.5">OGND</text>
<text x="163.4" y="166.3">68</text>
<text x="168.9" y="168.1">GND</text>
<text x="190.7" y="189.3">GND</text>
<text x="199.5" y="187.5">39</text>
<text x="163.4" y="201.6">58</text>
<text x="168.9" y="203.4">OGND</text>
<text x="199.5" y="208.7">45</text>
<text x="188.2" y="210.4">OGND</text>
</g>
<g font-size="2.1" fill="#a54b4b">
<text x="51.3" y="33.7">1</text>
<text x="51.3" y="37.2">2</text>
<text x="51.3" y="40.8">3</text>
<text x="51.3" y="44.3">4</text>
<text x="51.3" y="47.8">5</text>
<text x="51.3" y="51.3">6</text>
<text x="51.3" y="54.9">7</text>
<text x="51.3" y="58.4">8</text>
<text x="51.3" y="61.9">9</text>
<text x="51.3" y="65.5">10</text>
<text x="51.3" y="69">11</text>
<text x="51.1" y="76">13</text>
<text x="51.3" y="72.5">12</text>
<text x="51.1" y="79.6">14</text>
<text x="51.1" y="83.1">15</text>
<text x="51.1" y="86.6">16</text>
<text x="51.1" y="90.1">17</text>
<text x="51.1" y="93.7">18</text>
<text x="51.1" y="97.2">19</text>
</g>
</svg>
